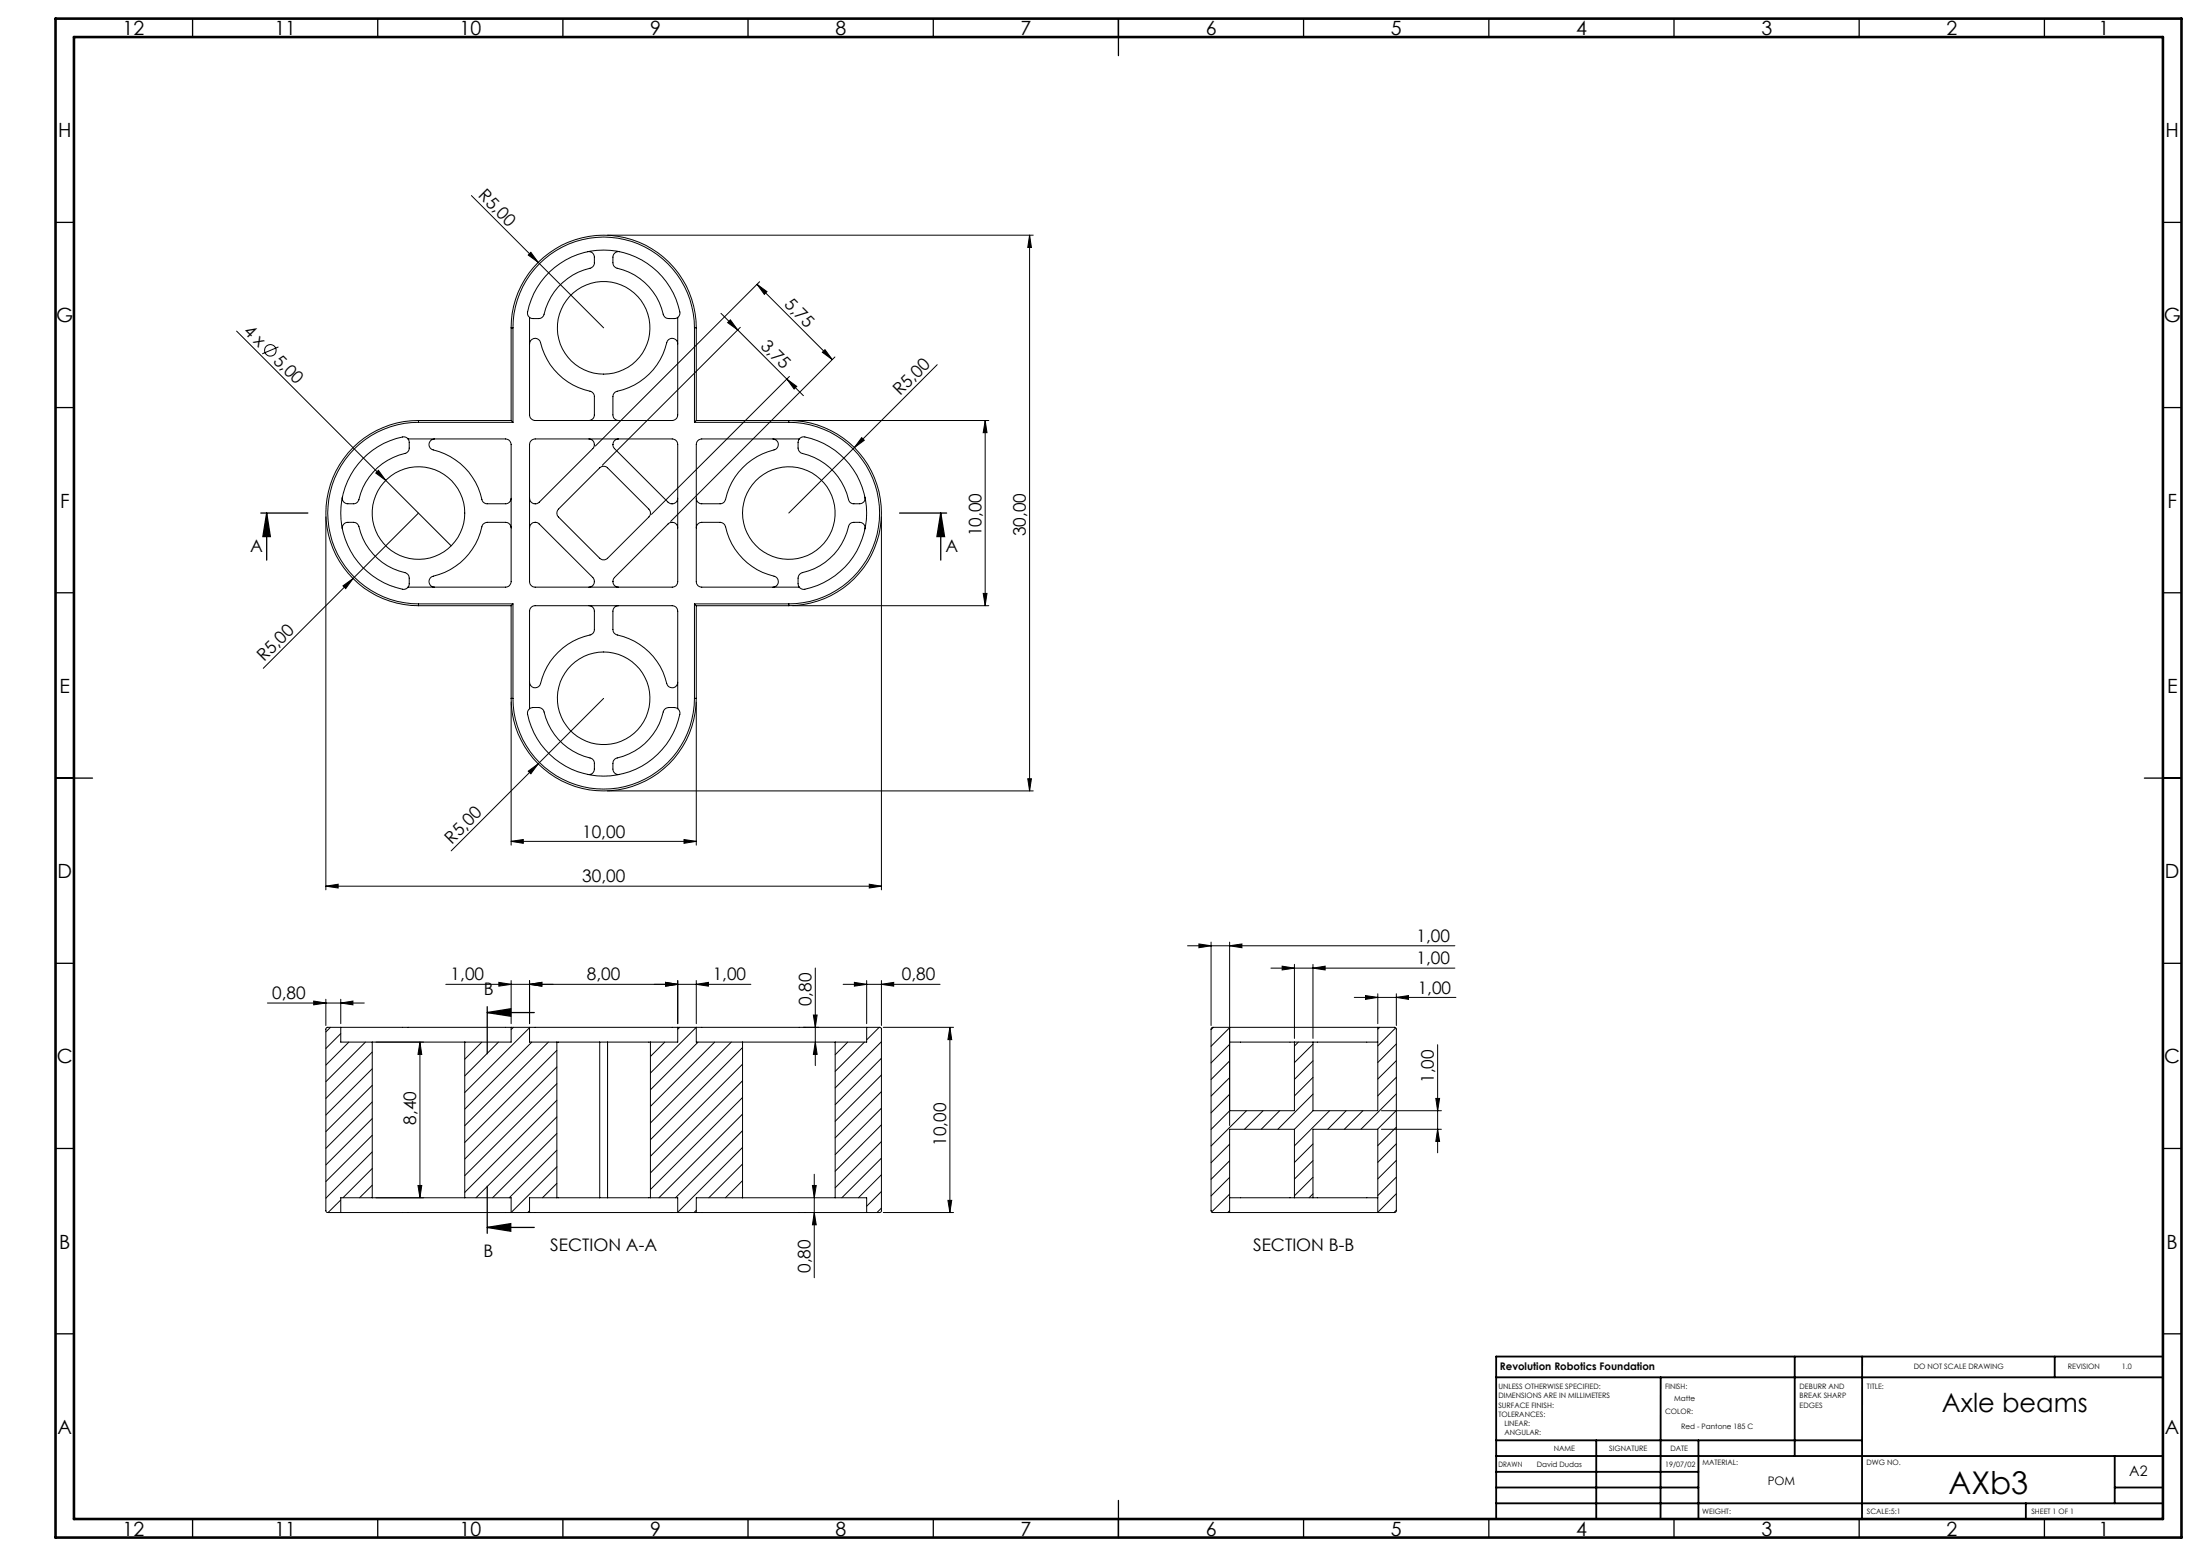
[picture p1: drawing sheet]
<svg xmlns="http://www.w3.org/2000/svg" width="594mm" height="420mm" viewBox="0 0 594 420" stroke-linecap="round" stroke-linejoin="round" font-family="sans-serif">
<g fill="none" stroke="#000" stroke-width=".27">
<path d="M127.3 52.8l35.7 35.7M143.3 68.1l2 2.7-2.7-2zM158.7 67.9a1.49 1.49 0 0 1 1.8 1.5v1.5a1.48 1.48 0 0 1-1.2 1.5 16.7 16.7 0 0 0-12.6 12.9l-.5 .5-.7 .2h-1.7l-.8-.3M164 63.5h115M167.3 67.9a1.53 1.53 0 0 0-1.8 1.5v1.5a1.48 1.48 0 0 0 1.2 1.5 16.8 16.8 0 0 1 12.6 12.9l.5 .5 .8 .2h1.6l.8-.3M204.4 76.7l20.3 20.4M204.4 76.7l2.7 2-.7 .8zM205.1 76l-44.3 44.4M278 63.5v150M278 63.5l.5 3.3h-1zM63.9 89.4l40.2 40.3M75.2 93.6l-4.4 1.9"/>
<path d="M138 88.5a25 25 0 0 1 25-25 25 25 0 0 1 25 25M138 88.5h.5M138 88.5v25M138.5 88.5a24.5 24.5 0 0 1 24.5-24.5 24.5 24.5 0 0 1 24.5 24.5M138.5 88.5v25.5M143 85.7v26.3a1.57 1.57 0 0 0 1.5 1.5h37a1.51 1.51 0 0 0 1.5-1.5v-26.3M143 85.7a1.41 1.41 0 0 1-.5-1.5 20.9 20.9 0 0 1 20.8-16.7 20.9 20.9 0 0 1 20.3 17.3l-.6 .9M143 92.8a1.5 1.5 0 0 1 1.3-1.5 1.5 1.5 0 0 1 1.6 1.2 17.8 17.8 0 0 0 13.9 13.3l.7 1v5.2a1.51 1.51 0 0 1-1.5 1.5M183 92.8a1.5 1.5 0 0 0-1.3-1.5 1.5 1.5 0 0 0-1.7 1.2 17.8 17.8 0 0 1-13.8 13.3l-.5 .5-.2 .8v4.9a1.51 1.51 0 0 0 1.5 1.5M187.5 88.5h.5M187.5 88.5v25.5M188 88.5v25"/>
<path d="M194.7 84.6l4.5 4.5M196.5 87.1l.7-.8 2 2.8zM199.2 89.1l17.7 17.7M199.9 88.4l-37.3 37.2M222 95.1l.7-.7 2 2.7zM225.4 96.4l-44.3 44.3M253 98.4l-40 40.1M110.2 118.5h26.3a1.57 1.57 0 0 1 1.5 1.5v37a1.51 1.51 0 0 1-1.5 1.5h-26.3M110.2 118.5a1.41 1.41 0 0 0-1.5-.5 20.9 20.9 0 0 0-16.7 20.7 20.9 20.9 0 0 0 17.3 20.3l.9-.5M110.2 118.5l.3 .8v1.6a1.48 1.48 0 0 1-1.2 1.5 17 17 0 0 0-12.6 12.9l-.5 .5-.8 .2a2.85 2.85 0 0 1-2.4-.3l-.4-.5-.2-1M113 113.5a25 25 0 0 0-25 25 25 25 0 0 0 25 25M113 113.5v.5"/>
<path d="M113 114a24.5 24.5 0 0 0-24.5 24.5 24.5 24.5 0 0 0 24.5 24.5M113 113.5h25M113 114h25.5M117.3 118.5a1.5 1.5 0 0 0-1.5 1.3 1.5 1.5 0 0 0 1.2 1.6 17.8 17.8 0 0 1 13.3 13.9l1 .7h5.2a1.51 1.51 0 0 0 1.5-1.5M138 113.5l.5 .5M143.2 119.2l.5-.5 .8-.2h37a1.51 1.51 0 0 1 1.5 1.5v37a1.45 1.45 0 0 1-1.5 1.5h-37a1.51 1.51 0 0 1-1.5-1.5v-37zM159 118.5a1.51 1.51 0 0 1 1.5 1.5M160.5 120h.1M165.5 120h.1M167 118.5a1.51 1.51 0 0 0-1.5 1.5M187.5 114h25.5M188 113.5l-.5 .5"/>
<path d="M188 113.5h25M208.7 118.5a1.5 1.5 0 0 1 1.5 1.3 1.5 1.5 0 0 1-1.2 1.6 17.9 17.9 0 0 0-13.3 13.9l-.3 .4-.7 .3h-5.2a1.45 1.45 0 0 1-1.5-1.5M212.4 102.3l2.7 2-.7 .7zM213 113.5a25 25 0 0 1 25 25 25 25 0 0 1-25 25M213 114a24.5 24.5 0 0 1 24.5 24.5 24.5 24.5 0 0 1-24.5 24.5M213 113.5v.5M213.1 101.6l-37.2 37.2M214 113.5h53M215.8 118.5h-26.3a1.51 1.51 0 0 0-1.5 1.5v37a1.45 1.45 0 0 0 1.5 1.5h26.3M215.8 118.5a1.44 1.44 0 0 1 1.5-.5 20.9 20.9 0 0 1 16.7 20.8 20.9 20.9 0 0 1-17.3 20.2l-.9-.5M215.8 118.5l-.3 .9v1.5a1.59 1.59 0 0 0 1.1 1.5 16.8 16.8 0 0 1 12.7 12.9l.5 .5 .7 .2a3 3 0 0 0 2.5-.3l.4-.5 .1-1M232.7 118.1l.7 .7-2.7 2z"/>
<path d="M266 113.5v50M266 113.5l.5 3.3h-1zM88 139.5v100.7M102.2 126.9l1.9 2.8-2.6-2zM104.1 129.7l17.7 17.6M113 138.5l-41.9 41.9M143 134.5a1.51 1.51 0 0 0 1.5 1.5M144.5 136h.1M160.5 120l-.3 1-14.7 14.7-1 .3M161.9 126.3a1.53 1.53 0 0 1 2.1 0l11.2 11.1a1.53 1.53 0 0 1 0 2.1l-11.2 11.2a1.53 1.53 0 0 1-2.1 0l-11.1-11.2a1.53 1.53 0 0 1 0-2.1zM165.5 120l.4 1.1 14.5 14.5a1.55 1.55 0 0 0 1.6 .3 1.55 1.55 0 0 0 1-1.4M238 139.5v100.7"/>
<path d="M92.4 142.8a1.53 1.53 0 0 1 1.5-1.8h1.5a1.48 1.48 0 0 1 1.5 1.2 16.8 16.8 0 0 0 12.9 12.6l.5 .5 .2 .8v1.6l-.3 .8M92.6 158.1l2.7-1.9-2 2.7zM138 142.5a1.57 1.57 0 0 0-1.5-1.5h-4.9a1.56 1.56 0 0 0-1.5 1.2 17.7 17.7 0 0 1-13.6 13.5 1.51 1.51 0 0 0-.6 1.7 1.51 1.51 0 0 0 1.4 1.1M144.5 141a1.57 1.57 0 0 0-1.5 1.5M144.5 141h.1M144.5 141l.9 .2 14.7 14.7a1.55 1.55 0 0 1 .3 1.6 1.55 1.55 0 0 1-1.4 1M183 142.5a1.52 1.52 0 0 0-1-1.4 1.52 1.52 0 0 0-1.6 .3l-14.5 14.5a1.55 1.55 0 0 0-.3 1.6 1.55 1.55 0 0 0 1.4 1M188 142.5a1.51 1.51 0 0 1 1.5-1.5h4.9a1.56 1.56 0 0 1 1.5 1.2 17.7 17.7 0 0 0 13.5 13.5 1.5 1.5 0 0 1 .7 1.7 1.5 1.5 0 0 1-1.4 1.1M233.5 142.8a1.48 1.48 0 0 0-1.4-1.8h-1.6a1.41 1.41 0 0 0-1.4 1.2 16.9 16.9 0 0 1-12.9 12.6l-.5 .5-.2 .8v1.5l.3 .9M113 163v.5M113 163.5h25M113 163h25.5"/>
<path d="M138 163.5v25M138.5 163l-.5 .5M138.5 163v25.5M159 163.5a1.45 1.45 0 0 1 1.5 1.5v4.9a1.48 1.48 0 0 1-1.2 1.5 17.8 17.8 0 0 0-13.5 13.5 1.5 1.5 0 0 1-1.7 .7 1.5 1.5 0 0 1-1.1-1.4M167 163.5a1.45 1.45 0 0 0-1.5 1.5v4.9a1.46 1.46 0 0 0 1.2 1.5 17.7 17.7 0 0 1 13.5 13.5 1.5 1.5 0 0 0 1.7 .7 1.5 1.5 0 0 0 1.1-1.4M187.5 163l.5 .5M187.5 163h25.5M187.5 163v25.5M188 163.5v25M188 163.5h25M213 163v.5M214 163.5h53"/>
<path d="M265.5 160.2h1l-.5 3.3zM138 188.5h.5M138 188.5a25 25 0 0 0 25 25 25 25 0 0 0 25-25M138 189.5v38.6M138.5 188.5a24.5 24.5 0 0 0 24.5 24.5 24.5 24.5 0 0 0 24.5-24.5M143 191.3v-26.3a1.51 1.51 0 0 1 1.5-1.5h37a1.45 1.45 0 0 1 1.5 1.5v26.3M143 191.3a1.44 1.44 0 0 0-.5 1.5 20.9 20.9 0 0 0 20.8 16.7 20.9 20.9 0 0 0 20.3-17.3l-.6-.9M143 191.3l.9-.3h1.6a1.56 1.56 0 0 1 1.4 1.2 16.8 16.8 0 0 0 12.9 12.6l.5 .5 .2 .7a3 3 0 0 1-.3 2.5l-.5 .4-1 .1M163 188.5l-41.2 41.2M183 191.3l-.9-.3h-1.5a1.56 1.56 0 0 0-1.5 1.2 16.7 16.7 0 0 1-12.9 12.6l-.5 .5-.2 .7a3 3 0 0 0 .3 2.5l.5 .4 1 .1M187.5 188.5h.5M188 189.5v38.6"/>
<path d="M142.6 208.2l2.7-2-2 2.7zM164 213.5h115M277.5 210.2h1l-.5 3.3zM88 239.2l3.3-.5v1zM88 239.2h150M138 227.1l3.3-.5v1zM138 227.1h50M184.7 226.6l3.3 .5-3.3 .5zM234.7 238.7l3.3 .5-3.3 .5zM320.6 255.3h72.2M323.7 254.8l3.3 .5-3.3 .5zM327 254.3v22.5"/>
<path d="M332 255.3l3.3-.5v1zM332 254.3v49.5M72.2 270.7h26.2M84.7 270.2l3.3 .5-3.3 .5zM88 269.7v7.1M89.2 277.3l-1.2 1.2M92 277.3h-3.6l-.4 .4v49.2l.4 .4h3.6M92 277.3h46M92 277.3v4h8.5M92 279l-4 4M92 270.7l3.3-.5v1zM92 269.7v6.6"/>
<path d="M120.4 265.7h82.3M134.7 265.2l3.3 .5-3.3 .5zM138 277.3v4h-12.5M138 277.3h5M138 264.7v11.6M138.6 277.3l-.6 .6M143 277.3h40M143 277.3v4h7.4M143 277.4l-17.5 17.5M143 265.7l3.3-.5v1zM143 264.7v11.6M179.7 265.2l3.3 .5-3.3 .5z"/>
<path d="M183 277.3v4h-7.4M183 277.3h5M183 264.7v11.6M183.5 277.3l-.5 .5M188 277.3h46M188 277.3v4h12.5M188 277.3l-12.4 12.3M188 265.7l3.3-.5v1zM188 264.7v11.6M216.8 277.3h4.3M219.6 274h1l-.5 3.3zM220.1 261.3v26.3"/>
<path d="M227.6 265.7h26.2M230.7 265.2l3.3 .5-3.3 .5zM234 277.3h3.6l.4 .4v49.2l-.4 .4h-3.6M234 277.3v4h-8.5M234 264.7v11.6M237.4 277.3l-3.4 3.4M238 265.7l3.3-.5v1zM238 264.7v12.1M238.5 277.3h19M256.5 277.3v50M256.5 277.3l.5 3.3h-1.1zM327.6 277.3l-.6 .6"/>
<path d="M332 277.4l-5 5M343.1 261.3h49.7M346.2 260.8l3.3 .5-3.3 .5zM349.5 260.3v20M354.5 261.3l3.3-.5v1zM354.5 260.3v20M365.7 269.2h27.4M368.7 268.7l3.3 .5-3.3 .6zM372 277.3h-44.6l-.3 .1-.1 .4v49l.4 .5h4.6M372 277.3h4.6l.4 .5v49l-.4 .5h-4.6M372 277.3v22.5h-17.5M372 268.2v8.1"/>
<path d="M372.5 277.3l-.5 .5M376.8 277.4l-4.8 4.9M377 269.2l3.3-.5v1.1zM377 268.2v8.6M94.2 281.3l-6.2 6.2M98.7 281.3l-10.7 10.7M100.5 281.3h25M100.5 281.3v42M100.5 284l-12.5 12.5M100.5 288.5l-12.5 12.5M100.5 293l-12.5 12.5M100.5 297.4l-12.5 12.6"/>
<path d="M101.5 281.3h12.9M113.4 281.3l.5 3.3h-1zM113.4 281.3v42M125.5 281.3v42M125.6 281.3l-.1 .1M130.1 281.3l-4.6 4.6M134.6 281.3l-9.1 9.1M143.6 281.3l-18.1 18.1M148.1 281.3l-22.6 22.6M150.4 281.3h11.5M150.4 281.3v42M150.4 283.5l-24.9 24.9"/>
<path d="M150.4 288l-24.9 24.9M150.4 292.5l-24.9 24.8M150.4 297l-24.9 24.9M161.9 281.3h2.1M161.9 281.3v42M164 281.3h11.6M164 281.3v42M175.6 281.3v42M179.5 281.3l-3.9 3.9M188.5 281.3l-12.9 12.9M193 281.3l-17.4 17.3M197.4 281.3l-21.8 21.8"/>
<path d="M200.5 281.3h25M200.5 282.8l-24.9 24.8M200.5 287.2l-24.9 24.9M200.5 291.7l-24.9 24.9M200.5 296.2l-24.9 24.9M200.5 281.3v42M220.1 281.3l.5 3.3h-1zM225.5 281.3v42M228.9 281.3l-3.4 3.4M233.4 281.3l-7.9 7.9M238 281.2l-12.5 12.5M238 285.7l-12.5 12.5"/>
<path d="M238 290.2l-12.5 12.5M238 294.7l-12.5 12.4M238 299.1l-12.5 12.6M332 281.3h17.5M332 281.9l-5 5M332 286.4l-5 5M332 290.9l-5 5M332 295.4l-5 5M336.6 299.8l-9.6 9.5M341 299.8l-5 5M345.5 299.8l-5 5M349.5 281.3v18.5h-17.5l-5 5.1"/>
<path d="M349.5 281.3h5M350.6 281.3l-1.1 1M354.5 281.3h17.5M354.5 281.3v18.5M354.5 281.9l-5 4.9M354.5 286.3l-5 5M354.5 290.8l-5 5M354.5 295.3l-9.5 9.5M354.5 299.8l-5 5M359 299.8l-9.5 9.5M363.5 299.8l-5 5M368 299.8l-5 5"/>
<path d="M373 299.8h16.2M377 281.8l-5 5M377 286.3l-5 5M377 290.8l-5 5M377 295.3l-9.5 9.5M377 299.7l-5.1 5.1M387.7 296.5h1l-.5 3.3zM388.2 282v29.2M100.5 301.9l-12.5 12.5M100.5 306.4l-12.5 12.5M100.5 310.9l-12.5 12.5M100.5 315.4l-7.9 7.9"/>
<path d="M100.5 319.9l-3.4 3.4M112.9 320h1l-.5 3.3zM150.4 301.5l-21.9 21.8M150.4 305.9l-17.4 17.4M150.4 310.5l-12.9 12.8M150.4 314.9l-12.4 12.4M150.4 319.4l-3.9 3.9M200.5 300.7l-22.6 22.6M200.5 305.2l-18.1 18.1M200.5 309.7l-17.5 17.5M200.5 314.2l-9.1 9.1M200.5 318.7l-4.6 4.6"/>
<path d="M219.4 320h1l-.5 3.3zM219.9 317v27.9M238 303.6l-12.5 12.5M238 308.1l-12.5 12.5M238 312.6l-10.7 10.7M238 317.1l-6.2 6.2M332 308.8l-5 5M332 313.3l-5 5M332 317.8l-5 5M349.5 304.8v18.5M349.5 304.8h-17.5v22.5M354.5 308.8l-5 5"/>
<path d="M354.5 313.3l-5 5M354.5 317.8l-5 5M373 304.8h16.2M377 304.3l-5 4.9M377 308.7l-5 5M377 313.2l-5 5M377 317.7l-5 5M388.2 304.8l.5 3.3h-1zM92 327.3h46M92 323.9l-3.4 3.4M100.5 323.3h25M100.5 323.3h-8.5v4"/>
<path d="M101.5 323.3h12.9M125.5 323.3h12.5v4M138 327.3h5M143 327.3h40M143 326.8l-.5 .5M150.4 323.3h11.5M150.4 323.3h-7.4v4M161.9 323.3h2.1M164 323.3h11.6M175.6 323.3h7.4v4M183 327.3h5M188 327.3h46"/>
<path d="M188 326.7l-.6 .6M200.5 323.3h25M200.5 323.3h-12.5v4M200.5 323.2l-.1 .1M219.9 327.3l.5 3.3h-1zM225.5 323.3h8.5v4M238 321.6l-4 4M238 326.1l-1.2 1.2M238.5 327.3h19M255.9 324h1.1l-.5 3.3zM332 323.3h17.5M332 327.3h40"/>
<path d="M332 322.3l-4.9 4.8M332 326.8l-.5 .5M349.5 323.3h5M354.5 323.3h17.5M354.5 323.3v-18.5h17.5v22.5M354.5 322.2l-1.1 1.1M377 322.2l-5 5M377 326.7l-.6 .6"/>
<circle cx="73" cy="94.6" r="1.55"/>
<circle cx="163" cy="88.5" r="12.5"/>
<circle cx="113" cy="138.5" r="12.5"/>
<circle cx="213" cy="138.5" r="12.5"/>
<circle cx="163" cy="188.5" r="12.5"/>
</g>
<g fill="none" stroke="#000" stroke-width=".35">
<path d="M52 5v5M102 5v5M152 5v5M202 5v5M252 5v5M302 5v10M352 5v5M402 5v5M452 5v5M502 5v5M552 5v5M15 60h5"/>
<path d="M584 60h5M15 110h5M584 110h5M70.4 138.5h12.7M72 138.5l1 6.3h-2zM72 138.5v12.7M242.9 138.5h12.7M254 138.5l1 6.3h-2zM254 138.5v12.7M15 160h5M584 160h5M15 210h10"/>
<path d="M579 210h10M15 260h5M131.6 273.3l6.3-1v2zM131.6 273.3h12.7M131.6 271.7v12.7M584 260h5M15 310h5M584 310h5M131.6 331.3l6.3-1v2zM131.6 320.2v12.7M131.6 331.3h12.7M15 360h5"/>
<path d="M584 360h5M52 410v5M102 410v5M152 410v5M202 410v5M252 410v5M302 405v10M352 410v5M402 410v5M452 410v5M502 410v5M552 410v5"/>
</g>
<g fill="none" stroke="#000" stroke-width=".5">
<path d="M404 371.8h180M448.4 371.8l-.1 38.3M484.6 366.2v26.8M502.8 366.2l-.1 43.9M554.8 366.2v5.6M584 366.2h-180v43.8M404 388.8h98.8M404 397.3h54.6M404 393h180M431 388.8v21.2M458.6 388.8v21.2M571 393v12.8"/>
<path d="M404 405.8h180M404 401.5h54.6M547 405.8v4.2M571 401.5h13"/>
</g>
<path d="M15 5h574v410h-574zM20 10h564v400h-564z" fill="none" stroke="#000" stroke-width=".7"/>
<g fill="#000">
<path d="M143.3 68.1l2 2.7-2.7-2zM102.2 126.9l1.9 2.8-2.6-2zM232.7 118.1l.7 .7-2.7 2zM92.6 158.1l2.7-1.9-2 2.7zM142.6 208.2l2.7-2-2 2.7z"/>
<path d="M204.4 76.7l2.7 2-.7 .8zM222 95.1l.7-.7 2 2.7z"/>
<path d="M278 63.5l.5 3.3h-1zM277.5 210.2h1l-.5 3.3z"/>
<path d="M196.5 87.1l.7-.8 2 2.8zM212.4 102.3l2.7 2-.7 .7z"/>
<path d="M266 113.5l.5 3.3h-1zM265.5 160.2h1l-.5 3.3zM256.5 277.3l.5 3.3h-1.1zM255.9 324h1.1l-.5 3.3zM219.6 274h1l-.5 3.3zM220.1 281.3l.5 3.3h-1zM219.4 320h1l-.5 3.3zM219.9 327.3l.5 3.3h-1zM387.7 296.5h1l-.5 3.3zM388.2 304.8l.5 3.3h-1z"/>
<path d="M254 138.5l1 6.3h-2zM72 138.5l1 6.3h-2z"/>
<path d="M88 239.2l3.3-.5v1zM234.7 238.7l3.3 .5-3.3 .5zM143 265.7l3.3-.5v1zM179.7 265.2l3.3 .5-3.3 .5z"/>
<path d="M138 227.1l3.3-.5v1zM184.7 226.6l3.3 .5-3.3 .5zM84.7 270.2l3.3 .5-3.3 .5zM92 270.7l3.3-.5v1zM134.7 265.2l3.3 .5-3.3 .5zM143 265.7l3.3-.5v1zM179.7 265.2l3.3 .5-3.3 .5zM188 265.7l3.3-.5v1zM230.7 265.2l3.3 .5-3.3 .5zM238 265.7l3.3-.5v1zM368.7 268.7l3.3 .5-3.3 .6zM377 269.2l3.3-.5v1.1zM346.2 260.8l3.3 .5-3.3 .5zM354.5 261.3l3.3-.5v1zM323.7 254.8l3.3 .5-3.3 .5zM332 255.3l3.3-.5v1z"/>
<path d="M131.6 273.3l6.3-1v2zM131.6 331.3l6.3-1v2z"/>
<path d="M112.9 320h1l-.5 3.3zM113.4 281.3l.5 3.3h-1z"/>
</g>
<text font-size="8.5" x="526.1" y="403.2">AXb3</text>
<text font-size="7.1" x="524.3" y="381">Axle beams</text>
<g font-size="5.3">
<text x="33.1" y="9.5">12</text>
<text x="74.1" y="9.5">11</text>
<text x="124.1" y="9.5">10</text>
<text x="175.6" y="9.5">9</text>
<text x="225.6" y="9.5">8</text>
<text x="275.6" y="9.5">7</text>
<text x="325.6" y="9.5">6</text>
<text x="375.6" y="9.5">5</text>
<text x="425.6" y="9.5">4</text>
<text x="475.6" y="9.5">3</text>
<text x="525.6" y="9.5">2</text>
<text x="566.6" y="9.5">1</text>
<text x="15.7" y="37">H</text>
<text x="584.7" y="37">H</text>
<text x="15.2" y="87">G</text>
<text x="584.2" y="87">G</text>
<text x="16.2" y="137">F</text>
<text x="585.2" y="137">F</text>
<text x="16.1" y="187">E</text>
<text x="585.1" y="187">E</text>
<text x="15.5" y="237">D</text>
<text x="584.5" y="237">D</text>
<text x="15.4" y="287">C</text>
<text x="584.4" y="287">C</text>
<text x="16" y="337">B</text>
<text x="585" y="337">B</text>
<text x="15.5" y="387">A</text>
<text x="584.5" y="387">A</text>
<text x="33.1" y="414.5">12</text>
<text x="74.1" y="414.5">11</text>
<text x="124.1" y="414.5">10</text>
<text x="175.6" y="414.5">9</text>
<text x="225.6" y="414.5">8</text>
<text x="275.6" y="414.5">7</text>
<text x="325.6" y="414.5">6</text>
<text x="375.6" y="414.5">5</text>
<text x="425.6" y="414.5">4</text>
<text x="475.6" y="414.5">3</text>
<text x="525.6" y="414.5">2</text>
<text x="566.6" y="414.5">1</text>
</g>
<g font-size="4.7">
<text x="128.9" y="53" transform="rotate(45 128.9 53)">R5,00</text>
<text x="211.5" y="82.4" transform="rotate(45 211.5 82.4)">5,75</text>
<text x="65.6" y="89.5" transform="rotate(45 65.6 89.5)">4 x</text>
<text x="205.1" y="93.5" transform="rotate(45 205.1 93.5)">3,75</text>
<text x="73.6" y="97.6" transform="rotate(45 73.6 97.6)">5,00</text>
<text x="243" y="107" transform="rotate(-45 243 107)">R5,00</text>
<text x="67.6" y="149">A</text>
<text x="255.3" y="149">A</text>
<text x="265" y="144.7" transform="rotate(-90 265 144.7)">10,00</text>
<text x="277" y="144.7" transform="rotate(-90 277 144.7)">30,00</text>
<text x="71.3" y="178.8" transform="rotate(-45 71.3 178.8)">R5,00</text>
<text x="157.2" y="226.1">10,00</text>
<text x="122" y="228" transform="rotate(-45 122 228)">R5,00</text>
<text x="157.2" y="238.2">30,00</text>
<text x="382.5" y="254.3">1,00</text>
<text x="382.5" y="260.3">1,00</text>
<text x="73.5" y="269.7">0,80</text>
<text x="121.7" y="264.7">1,00</text>
<text x="130.7" y="268.7">B</text>
<text x="158.5" y="264.7">8,00</text>
<text x="192.4" y="264.7">1,00</text>
<text x="243.5" y="264.7">0,80</text>
<text x="382.8" y="268.2">1,00</text>
<text x="219.1" y="271.6" transform="rotate(-90 219.1 271.6)">0,80</text>
<text x="387.2" y="292.3" transform="rotate(-90 387.2 292.3)">1,00</text>
<text x="112.4" y="303.6" transform="rotate(-90 112.4 303.6)">8,40</text>
<text x="255.5" y="309.2" transform="rotate(-90 255.5 309.2)">10,00</text>
<text x="130.5" y="339.3">B</text>
<text x="148.5" y="337.5">SECTION A-A</text>
<text x="338.3" y="337.5">SECTION B-B</text>
<text x="218.9" y="343.6" transform="rotate(-90 218.9 343.6)">0,80</text>
</g>
<text font-size="3.9" x="574.9" y="398.5">A2</text>
<text font-size="3.2" x="477.3" y="400.9">POM</text>
<text font-size="2.8" x="405" y="369.9">Revolution Robotics Foundation</text>
<g font-size="2">
<text x="516.7" y="369.6">DO NOT SCALE DRAWING</text>
<text x="558.3" y="369.6">REVISION</text>
<text x="572.9" y="369.6">1.0</text>
<text x="404.6" y="374.9">UNLESS OTHERWISE SPECIFIED:</text>
<text x="404.6" y="377.4">DIMENSIONS ARE IN MILLIMETERS</text>
<text x="449.6" y="374.9">FINISH:</text>
<text x="485.9" y="374.9">DEBURR AND</text>
<text x="485.9" y="377.4">BREAK SHARP</text>
<text x="504.1" y="374.9">TITLE:</text>
<text x="404.6" y="379.9">SURFACE FINISH:</text>
<text x="404.6" y="382.4">TOLERANCES:</text>
<text x="449.6" y="381.8">COLOR:</text>
<text x="452" y="378.3">Matte</text>
<text x="485.9" y="379.9">EDGES</text>
<text x="406.2" y="384.9">LINEAR:</text>
<text x="406.2" y="387.4">ANGULAR:</text>
<text x="453.9" y="385.7">Red - Pantone 185 C</text>
<text x="404.6" y="396">DRAWN</text>
<text x="414.9" y="396">David Dudas</text>
<text x="419.5" y="391.8">NAME</text>
<text x="434.5" y="391.7">SIGNATURE</text>
<text x="449.6" y="395.9">19/07/02</text>
<text x="451" y="391.7">DATE</text>
<text x="459.6" y="395.5">MATERIAL:</text>
<text x="504" y="395.5">DWG NO.</text>
<text x="459.6" y="408.5">WEIGHT:</text>
<text x="504.1" y="408.6">SCALE:5:1</text>
<text x="548.5" y="408.6">SHEET 1 OF 1</text>
</g>
</svg>
